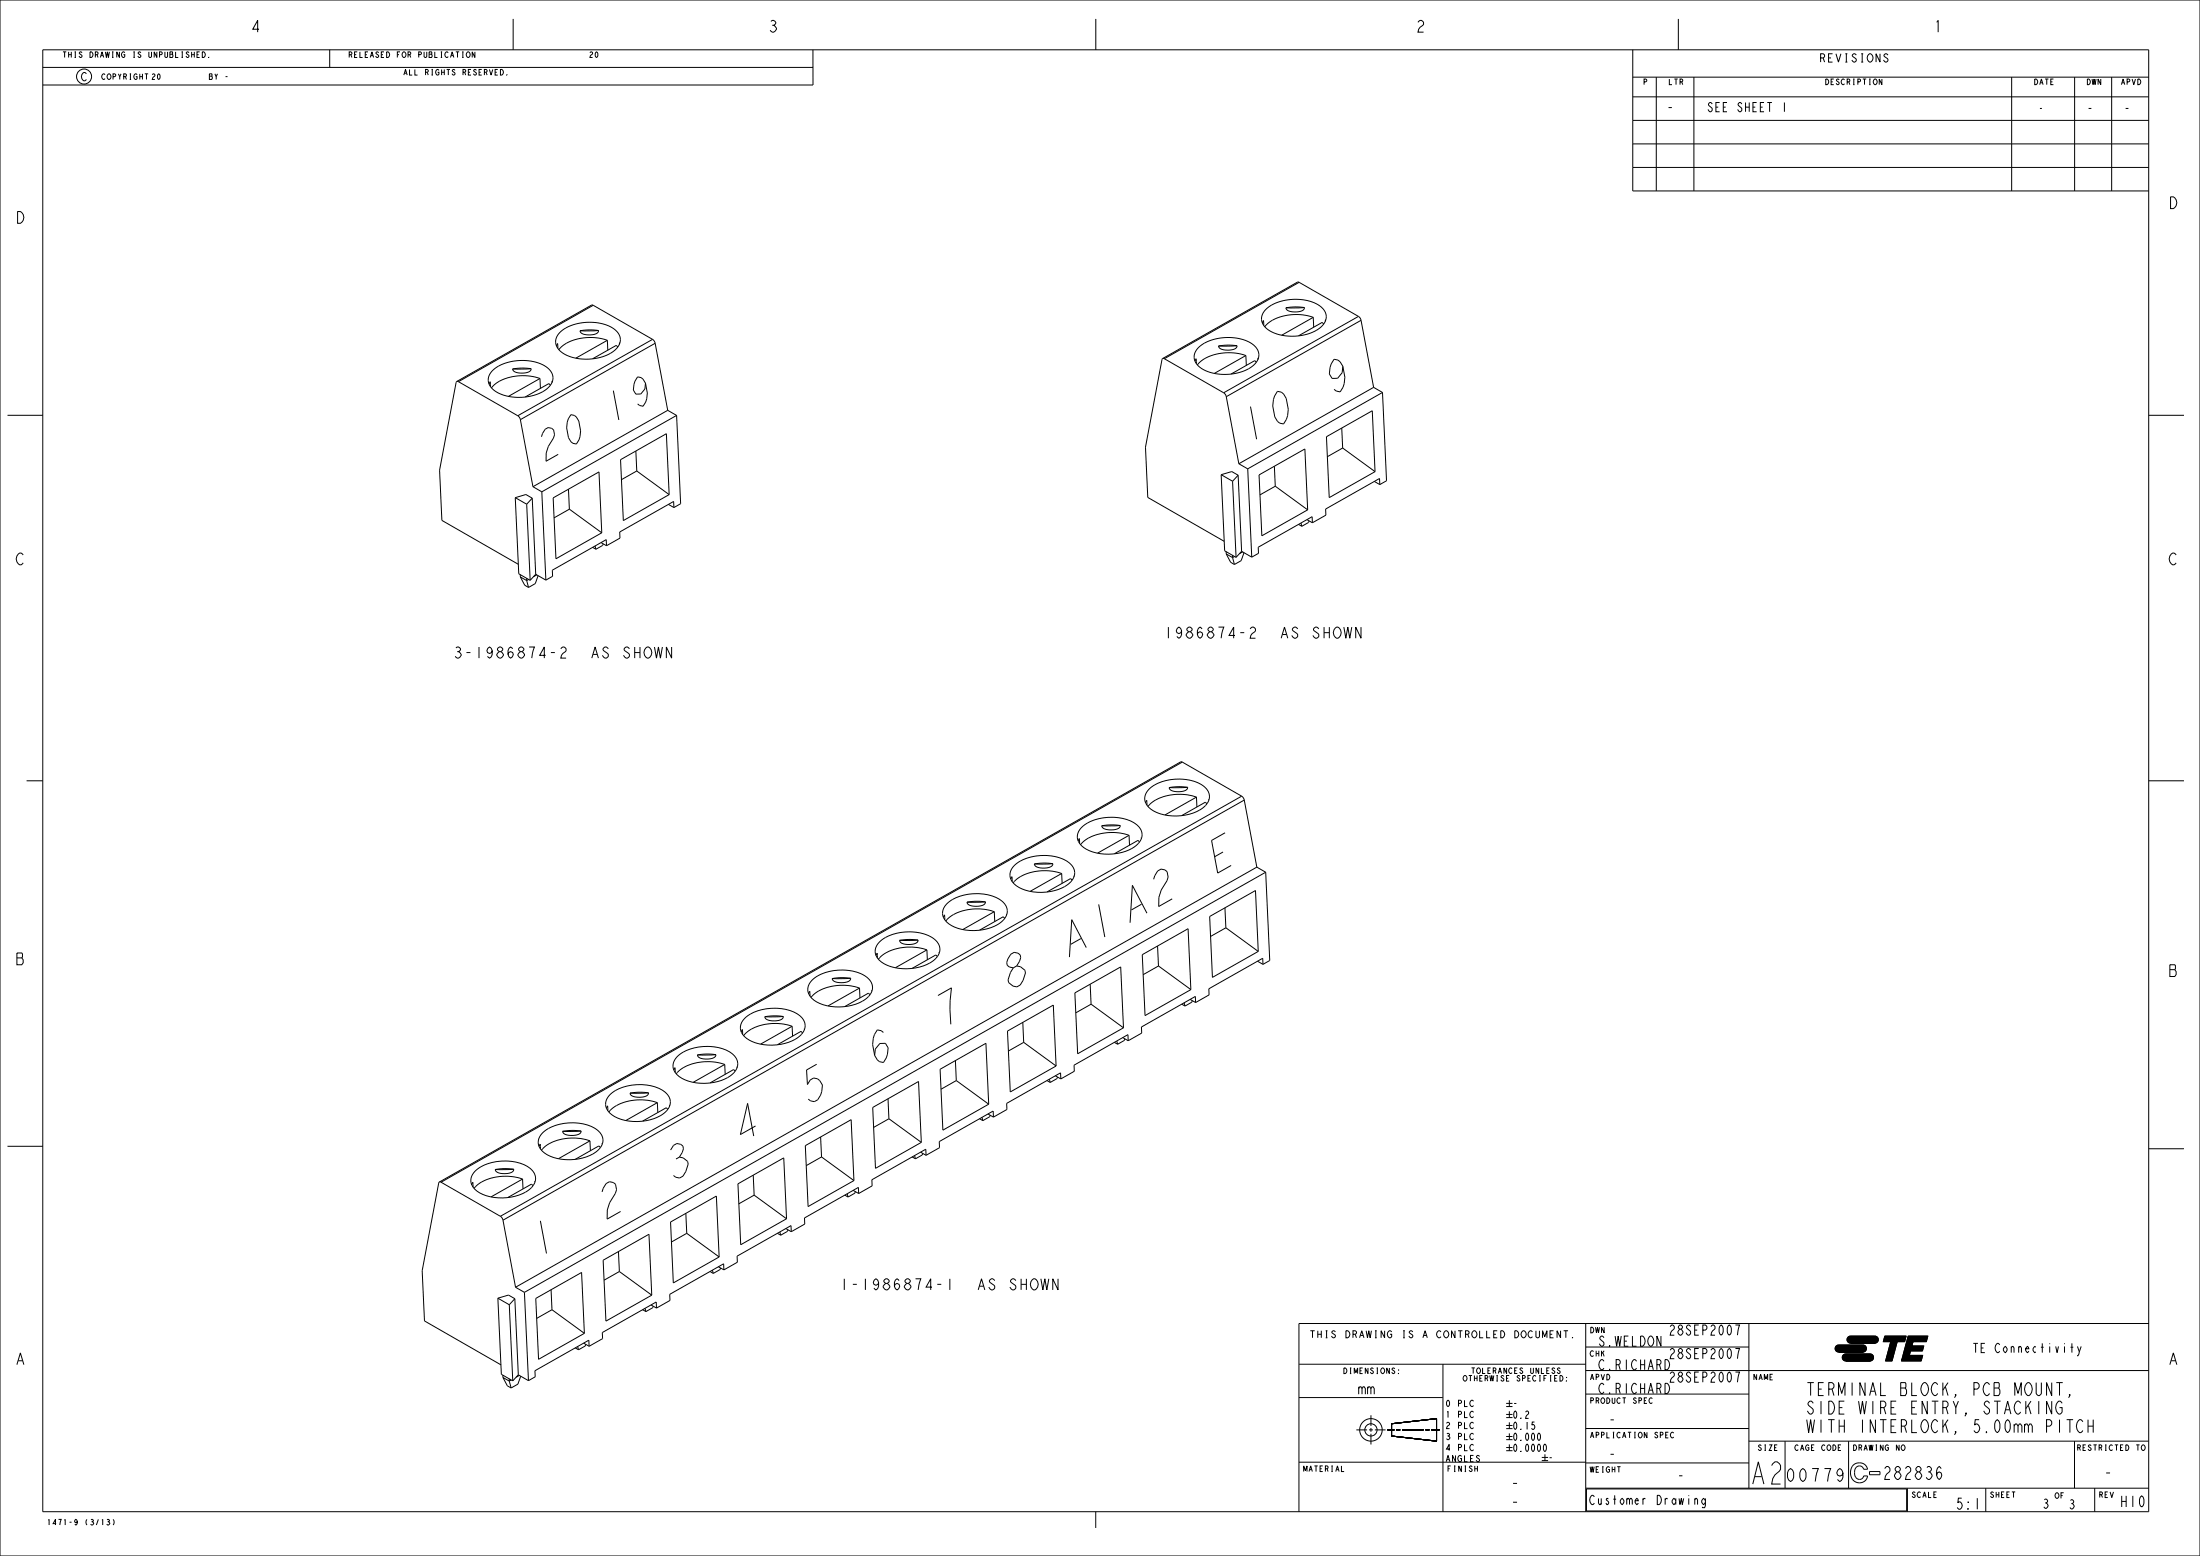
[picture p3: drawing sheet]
<svg xmlns="http://www.w3.org/2000/svg" width="594mm" height="420mm" viewBox="0 0 594 420" stroke-linecap="round" stroke-linejoin="round" font-family="sans-serif">
<g fill="none" stroke="#000" stroke-width=".27">
<path d="M0 0h594v420h-594zM11.6 18.2h207.9M11.6 13.4h568.6v394.6h-568.6zM39.1 19.9h.9M39.5 19.9v1.5M51 14.3l-.3-.3-.4 .3 .7 .7-.1 .4-.3 .1-.4-.4M51.7 14v1.5M51.7 14.8h.8M52.5 14v1.5M53.2 14.8h.4M53.9 14h-.7v1.5h.7M54.6 14a.76 .76 0 0 1 .8 .8 .76 .76 0 0 1-.8 .7z"/>
<path d="M56.3 15.4l.1 .1zM89 13.4v4.8M123.1 14h.9M123.5 14v1.5M124.8 14h.4M124.8 15.5h.4M125 14v1.5M126.1 14.1l.2-.1a.77 .77 0 0 1 .7 .8 .77 .77 0 0 1-.7 .7l-.4-.7zM128.2 14v1.5l-.7-1.5v1.5M132.1 18.7l.5 1.6 .4-1.6M133.7 19.5h.4M134.4 18.7h-.7v1.6h.7"/>
<path d="M135.1 18.7a.76 .76 0 0 1 .8 .8 .76 .76 0 0 1-.8 .8zM138.6 5.1v8.3M219.5 13.4v9.5h-207.9M295.9 5.1v8.3M440.8 13.4v38.1h139.4M453.2 5.1v8.3M507.6 14.5v2.3l-1.1-2.3v2.3M509.7 14.9l-.4-.4a.56 .56 0 0 0-.6 .6l.4 .3a.66 .66 0 0 1 .6 .7 .66 .66 0 0 1-.6 .7l-.6-.6M60.9 20.7h.5M136.8 20.1l.1 .2zM440.8 26.1h139.4M440.8 32.5h139.4"/>
<path d="M440.8 20.8h139.4M440.8 38.8h139.4M447.2 20.8v30.7M457.4 20.8v30.7M481.8 27.7v2.5M506 21.5l.2-.2a.77 .77 0 0 1 .6 .8 .77 .77 0 0 1-.6 .8l-.4-.8zM508.1 21.3v1.6l-.7-1.6v1.6M543.1 20.8l.1 30.7M554.4 21.3h-.7v1.6h.7M560.1 20.8l.1 30.7M570.1 20.8l.1 30.7M577.2 21.3a.76 .76 0 0 1 .8 .8 .76 .76 0 0 1-.8 .8z"/>
<path d="M440.8 45.2h139.4M350.8 76.2h-.5l-36.4 20.6M350.8 76.2l-36.4 20.6M350.8 76.2l16 9.2M143.4 99.5l-5 .1M143.4 99.5a1.32 1.32 0 0 1-1.5 1.1 3.6 3.6 0 0 1-3.4-.7l-.1-.3M143.4 99.5l-2.5-.1-2.5 .2M150.3 93.4l.3-.7v1.3M151.3 89.6a13 13 0 0 1 14.8-.6 3.4 3.4 0 0 1-.4 5.8 13.1 13.1 0 0 1-14.3 .1 3.3 3.3 0 0 1-.1-5.3zM160.2 82.4h-.5l-36.4 20.6M160.2 82.4l-36.4 20.6M160.2 82.4l16 9.2"/>
<path d="M161.6 89.2l-5 .1M161.6 89.2l-2.5-.2-2.5 .3M161.6 89.2a1.32 1.32 0 0 1-1.5 1.1 3.6 3.6 0 0 1-3.4-.7l-.1-.3M164 91.9a12.9 12.9 0 0 0-12.8 2.1l-.3 .4M164 91.9l-8.5 4.8M164 91.9l.1 2.6M166.8 93.7l-.4-.5-6.4 3.6M167.3 92.6l-.1 .3M176.2 91.6l.7 1.1M176.2 91.6l-36.4 20.6M176.9 92.7l-36.4 20.6M176.9 92.7l3.4 18.1"/>
<path d="M313.9 96.8l-4.6 23.9 .6 13.6 20.6 11.8M313.9 96.8h.5M314.4 96.8l16 9.2M322.7 97.5l.2-.7 .1 1.3M334 93.3l-5 .1M334 93.3a1.32 1.32 0 0 1-1.5 1.1 3.6 3.6 0 0 1-3.4-.7l-.1-.3M334 93.3l-2.5-.1-2.5 .2M336.4 96a12.9 12.9 0 0 0-12.8 2.1l-.3 .4M336.4 96l-8.5 4.8M336.4 96l.1 2.6M339.2 97.8l-.4-.5-6.4 3.7M339.7 96.7l-.1 .3"/>
<path d="M340.9 87.2l.2-.7 .1 1.3M341.9 83.4a13 13 0 0 1 14.8-.6 3.4 3.4 0 0 1-.4 5.8 13.1 13.1 0 0 1-14.3 .1 3.3 3.3 0 0 1-.1-5.3zM352.2 83l-5 .1M352.2 83l-2.5-.2-2.5 .3M352.2 83a1.32 1.32 0 0 1-1.5 1.1 3.6 3.6 0 0 1-3.4-.7l-.1-.3M354.6 85.7a12.9 12.9 0 0 0-12.8 2.1l-.3 .4M354.6 85.7l-8.5 4.8M354.6 85.7l.1 2.6M357.4 87.5l-.4-.5-6.4 3.6M357.9 86.4l-.1 .3M366.8 85.4l.7 1.1M366.8 85.4l-36.4 20.6"/>
<path d="M367.5 86.5l-36.4 20.6M367.5 86.5l3.4 18.1M2 112.1h9.6M123.3 103l-4.6 23.9 .6 13.6 20.6 11.8M123.3 103h.5M123.8 103l16 9.2M132.1 103.7l.3-.7v1.3M139.8 112.2l.7 1.1M140.5 113.3l3.4 18.1M145.8 102.2a12.9 12.9 0 0 0-12.8 2.1l-.3 .4M145.8 102.2l-8.5 4.8M145.8 102.2l.1 2.6"/>
<path d="M148.6 104l-.4-.5-6.4 3.6M149.1 102.9l-.1 .3M180.3 110.8l-36.4 20.6M180.3 110.8l2.4 1.3M182.7 112.1l-36.4 20.7M182.7 112.1l1.1 23.9-1.8 1M330.4 106l.7 1.1M331.1 107.1l3.4 18.1M358.1 117.9l12.4-7 .8 16.4-12.4 7zM362.3 115.5l.2 5.4M370.9 104.6l-36.4 20.6M370.9 104.6l2.4 1.3"/>
<path d="M373.3 105.9l-36.4 20.7M373.3 105.9l1.1 23.9-1.9 1M580.2 112.1h9.5M139.1 134.3l1 20.6 3 1.7M139.1 134.3l3.1 1.8M139.1 134.3l2.9-.8 1.7 1M142.2 136.1l.9 20.5M143.7 134.5l.9 20.5M143.7 134.5l-1.5 1.6M143.9 131.4l2.4 1.4M146.3 132.8l1.1 23.8M149.4 134.4l12.3-7 .8 16.4-12.4 7z"/>
<path d="M153.5 132l.2 5.4M153.7 137.4l8.8 6.4M153.7 137.4l-4.1 2.4M167.5 124.1l12.4-7 .8 16.4-12.4 7zM171.7 121.7l.2 5.4M171.9 127.1l8.8 6.4M171.9 127.1l-4.1 2.4M180.5 136.1l1.5 .9M182 137l-.1-1.6-14.6 8.2 .1 1.6-3.6 2.1M329.7 128.1l1 20.6 3 1.7M329.7 128.1l3.1 1.8M329.7 128.1l2.9-.8 1.7 1"/>
<path d="M332.8 129.9l.9 20.5M334.3 128.3l.9 20.5M334.3 128.3l-1.5 1.6M334.5 125.2l2.4 1.4M336.9 126.6l1.1 23.8M339.9 128.2l12.4-7 .8 16.4-12.4 7zM344.1 125.9l.2 5.3M344.3 131.2l8.8 6.4M344.3 131.2l-4.1 2.4M362.5 120.9l8.8 6.4M362.5 120.9l-4.1 2.4M371.1 130l1.4 .8"/>
<path d="M372.5 130.8v-1.6l-14.6 8.2 .1 1.6-3.7 2.1M140.5 155.1v.6M140.5 155.7l1.2 2.3 1 .6M140.5 155.7l1.7 1M142.2 156.1v.6M142.2 156.7l.5 1.9M142.7 156.4l-.5 .3M144.6 155l2.8 1.6M144.6 155l-1.5 1.6M144.9 155.2l-.9 .5M145.3 155.4l-.8 2.1-1.8 1.1M160 147.7l.9 .6"/>
<path d="M160.7 147.4l.2 .9M162.3 146.5l1.5 .8M162.9 146.8l-.2 .4-1.8 1.1M163.8 147.3l-.1-1.6-14.6 8.2 .1 1.7-1.8 1M331.1 148.9v.6M331.1 149.5l1.2 2.3 1 .6M331.1 149.5l1.7 1M332.8 149.9v.6M332.8 150.5l.5 1.9M333.3 150.2l-.5 .3M335.2 148.8l2.8 1.6M335.2 148.8l-1.5 1.6"/>
<path d="M335.5 149l-.9 .5M335.9 149.2l-.8 2.1-1.8 1.1M350.6 141.5l.9 .6M351.3 141.2l.2 .9M352.9 140.3l1.4 .8M353.5 140.6l-.2 .4-1.8 1.1M354.3 141.1v-1.6l-14.6 8.2 .1 1.7-1.8 1M7.2 210.8h4.4M309.3 216.7l.3-.7 .1 1.3M310.3 213a12.8 12.8 0 0 1 14.9-.6 3.2 3.2 0 0 1 1.3 3l-.4 1.2-.9 1.1a13 13 0 0 1-14.5 .7l-1-1-.5-1a3.3 3.3 0 0 1 1.1-3.4zM319.2 205.7h-.4l-200.2 113.4M319.2 205.7l-200.1 113.4"/>
<path d="M319.2 205.7l16 9.2M320.7 212.5l-5 .1M320.7 212.5l-2.5-.2-2.5 .3M320.7 212.5a1.66 1.66 0 0 1-2 1.2 2.86 2.86 0 0 1-3-.9v-.2M323 215.2a12.5 12.5 0 0 0-12.7 2.1l-.3 .4M323 215.2l-8.4 4.8M323 215.2l.2 2.6M325.9 217l-.5-.5-6.3 3.6M326.4 215.8l-.1 .2M335.2 214.9l.8 1.1M335.2 214.9l-200.1 113.4M336 216l-200.2 113.4"/>
<path d="M336 216l3.3 18.1M580.2 210.8h9.5M272.9 237.3l.3-.7 .1 1.3M273.9 233.6a12.8 12.8 0 0 1 15-.6 3.2 3.2 0 0 1 1.2 3.1l-.4 1.1-.9 1.1a13 13 0 0 1-14.5 .7l-1-1-.5-1a3.3 3.3 0 0 1 1.1-3.4zM284.3 233.1l-5 .1M284.3 233.1l-2.5-.1-2.5 .2M284.3 233.1a1.66 1.66 0 0 1-2 1.2 2.86 2.86 0 0 1-3-.9v-.2M286.7 235.8a12.5 12.5 0 0 0-12.8 2.1l-.3 .4M286.7 235.8l-8.5 4.8M286.7 235.8l.1 2.6M289.5 237.6l-.4-.4-6.4 3.5M290 236.5l-.1 .1"/>
<path d="M291.1 227l.3-.7 .1 1.3M292.1 223.3a12.8 12.8 0 0 1 14.9-.6 3.2 3.2 0 0 1 1.3 3l-.4 1.2-.9 1.1a13 13 0 0 1-14.5 .7l-1-1-.5-1a3.3 3.3 0 0 1 1.1-3.4zM302.5 222.8l-5 .1M302.5 222.8l-2.5-.1-2.5 .2M302.5 222.8a1.66 1.66 0 0 1-2 1.2 2.86 2.86 0 0 1-3-.9v-.2M304.8 225.5a12.5 12.5 0 0 0-12.7 2.1l-.3 .4M304.8 225.5l-8.4 4.8M304.8 225.5l.2 2.6M307.7 227.3l-.5-.5-6.3 3.6M308.2 226.2l-.1 .1M339.3 234.1l-200.1 113.4M339.3 234.1l2.4 1.3"/>
<path d="M341.7 235.4l-200.1 113.4M341.7 235.4l1.1 23.9-1.8 1M236.5 257.9l.3-.6 .1 1.2M237.5 254.2a12.8 12.8 0 0 1 15-.5 3.2 3.2 0 0 1 1.2 3l-.4 1.1-.8 1.1a13 13 0 0 1-14.6 .7l-.9-.9-.6-1.1a3.3 3.3 0 0 1 1.1-3.4zM247.9 253.8h-5M247.9 253.8l-2.5-.2-2.5 .2M247.9 253.8a1.66 1.66 0 0 1-2 1.1 2.86 2.86 0 0 1-3-.8v-.3M250.3 256.4a12.5 12.5 0 0 0-12.8 2.1l-.3 .4M250.3 256.4l-8.5 4.8M250.3 256.4l.1 2.7M253.1 258.2l-.4-.4-6.4 3.6M253.6 257.1l-.1 .1"/>
<path d="M254.7 247.6l.3-.7 .1 1.3M255.7 243.9a12.8 12.8 0 0 1 15-.6 3.2 3.2 0 0 1 1.2 3.1l-.4 1.1-.8 1.1a13 13 0 0 1-14.6 .7l-1-1-.5-1a3.3 3.3 0 0 1 1.1-3.4zM266.1 243.4l-5 .1M266.1 243.4l-2.5-.1-2.5 .2M266.1 243.4a1.66 1.66 0 0 1-2 1.2 2.86 2.86 0 0 1-3-.9v-.2M268.5 246.1a12.5 12.5 0 0 0-12.8 2.1l-.3 .4M268.5 246.1l-8.5 4.8M268.5 246.1l.1 2.7M271.3 247.9l-.4-.4-6.4 3.5M271.8 246.8l-.1 .1M308.4 257.7l12.4-7 .7 16.4-12.3 7zM312.5 255.4l.3 5.3"/>
<path d="M326.6 247.4l12.4-7 .7 16.4-12.3 7zM330.7 245l.3 5.4M331 250.4l-4.1 2.4M331 250.4l8.7 6.4M339.5 259.5l1.5 .8M200.2 278.5l.2-.6 .1 1.2M201.1 274.9a12.8 12.8 0 0 1 15-.6 3.2 3.2 0 0 1 1.3 3l-.5 1.1-.8 1.1a13 13 0 0 1-14.6 .7l-.9-.9-.6-1.1a3.3 3.3 0 0 1 1.1-3.3zM211.5 274.4h-5M211.5 274.4l-2.5-.2-2.5 .2M211.5 274.4a1.66 1.66 0 0 1-2 1.1 2.86 2.86 0 0 1-3-.8v-.3M213.9 277a12.5 12.5 0 0 0-12.8 2.1l-.3 .4M213.9 277l-8.5 4.8"/>
<path d="M213.9 277l.1 2.7M216.7 278.8l-.4-.4-6.4 3.6M217.2 277.7l-.1 .1M218.3 268.2l.3-.6 .1 1.2M219.3 264.5a12.8 12.8 0 0 1 15-.5 3.2 3.2 0 0 1 1.3 3l-.5 1.1-.8 1.1a13 13 0 0 1-14.6 .7l-.9-.9-.6-1.1a3.3 3.3 0 0 1 1.1-3.4zM229.7 264.1h-5M229.7 264.1l-2.5-.2-2.5 .2M229.7 264.1a1.66 1.66 0 0 1-2 1.1 2.86 2.86 0 0 1-3-.8v-.3M232.1 266.7a12.5 12.5 0 0 0-12.8 2.1l-.3 .4M232.1 266.7l-8.5 4.8M232.1 266.7l.1 2.7M234.9 268.5l-.4-.4-6.4 3.6"/>
<path d="M235.4 267.4l-.1 .1M272 278.3l12.4-7 .7 16.4-12.3 7zM276.2 276l.2 5.4M290.2 268l12.4-7 .7 16.4-12.3 7zM294.3 265.7l.3 5.4M294.6 271.1l-4.1 2.3M294.6 271.1l8.7 6.3M312.8 260.7l-4.1 2.4M312.8 260.7l8.7 6.4M319.1 271l.9 .6M319.7 270.7l.3 .9M321.3 269.8l1.5 .8"/>
<path d="M321.9 270.1l-.1 .4-1.8 1.1M322.8 270.6l-.1-1.6-14.5 8.2 .1 1.7-3.7 2M341 260.3l-.1-1.6-14.5 8.2 .1 1.6-3.7 2.1M163.8 299.1l.2-.6 .1 1.3M164.7 295.5a12.8 12.8 0 0 1 15-.6 3.2 3.2 0 0 1 1.3 3l-.5 1.2-.8 1a13 13 0 0 1-14.6 .8l-.9-1-.6-1.1a3.3 3.3 0 0 1 1.1-3.3zM175.1 295l-5 .1M175.1 295l-2.5-.2-2.5 .3M175.1 295a1.66 1.66 0 0 1-2 1.2 2.86 2.86 0 0 1-2.9-.9l-.1-.2M177.5 297.6a12.5 12.5 0 0 0-12.8 2.1l-.3 .4M177.5 297.6l.1 2.7M177.5 297.6l-8.5 4.8M180.3 299.4l-.4-.4-6.3 3.6"/>
<path d="M180.8 298.3v.2M182 288.8l.2-.6 .1 1.2M182.9 285.2a12.8 12.8 0 0 1 15-.6 3.2 3.2 0 0 1 1.3 3l-.5 1.2-.8 1a13 13 0 0 1-14.6 .8l-.9-1-.6-1.1a3.3 3.3 0 0 1 1.1-3.3zM193.3 284.7h-5M193.3 284.7l-2.5-.2-2.5 .2M193.3 284.7a1.66 1.66 0 0 1-2 1.2 2.86 2.86 0 0 1-3-.9v-.3M195.7 287.3a12.5 12.5 0 0 0-12.8 2.1l-.3 .4M195.7 287.3l.1 2.7M195.7 287.3l-8.5 4.8M198.5 289.1l-.4-.4-6.3 3.6M199 288v.1M235.6 298.9l12.4-7 .8 16.5-12.4 7z"/>
<path d="M239.8 296.6l.2 5.4M253.8 288.6l12.4-7 .8 16.4-12.4 7.1zM258 286.3l.2 5.4M258.2 291.7l-4.1 2.3M258.2 291.7l8.8 6.3M276.4 281.4l-4.1 2.3M276.4 281.4l8.7 6.3M282.7 291.7l.9 .5M283.3 291.3l.3 .9M284.9 290.4l1.5 .8M285.5 290.7l-.1 .4-1.8 1.1M286.4 291.2l-.1-1.6-14.5 8.2 .1 1.7-3.7 2"/>
<path d="M300.9 281.4l.9 .5M301.5 281l.3 .9M303.1 280.1l1.5 .8M303.7 280.4l-.1 .4-1.8 1.1M304.6 280.9l-.1-1.6-14.5 8.2 .1 1.7-3.7 2M2 309.4h9.6M118.6 319.1l-4.6 23.9 .6 13.6 20.6 11.8M118.6 319.1h.5M119.1 319.1l16 9.2M127.4 319.8l.3-.7v1.3M138.7 315.6l-5 .1M138.7 315.6a1.66 1.66 0 0 1-2 1.2 2.86 2.86 0 0 1-2.9-.9l-.1-.2"/>
<path d="M138.7 315.6l-2.5-.2-2.5 .3M141.1 318.3a12.5 12.5 0 0 0-12.8 2.1l-.3 .4M141.1 318.3l.1 2.6M141.1 318.3l-8.5 4.8M144.4 318.9v.2M145.6 309.4l.3-.6v1.3M146.5 305.8a12.8 12.8 0 0 1 15-.6 3.2 3.2 0 0 1 1.3 3l-.4 1.2-.9 1.1a13 13 0 0 1-14.6 .7l-.9-1-.6-1a3.3 3.3 0 0 1 1.1-3.4zM156.9 305.3l-5 .1M156.9 305.3l-2.5-.2-2.5 .3M156.9 305.3a1.66 1.66 0 0 1-2 1.2 2.86 2.86 0 0 1-2.9-.9l-.1-.2M159.3 307.9a12.5 12.5 0 0 0-12.8 2.2l-.3 .4M159.3 307.9l.1 2.7"/>
<path d="M159.3 307.9l-8.5 4.8M162.1 309.7l-.4-.4-6.3 3.6M162.6 308.6v.2M199.2 319.5l12.4-7 .8 16.5-12.4 7zM203.4 317.2l.2 5.4M217.4 309.2l12.4-7 .8 16.5-12.4 7zM221.6 306.9l.2 5.4M221.8 312.3l8.8 6.4M221.8 312.3l-4.1 2.3M240 302l8.8 6.4M240 302l-4.1 2.3M246.3 312.3l.9 .5"/>
<path d="M246.9 311.9l.3 .9M248.6 311l1.4 .8M249.1 311.3l-.1 .5-1.8 1M250 311.8v-1.6l-14.6 8.2 .1 1.7-3.7 2.1M264.5 302l.9 .5M265.1 301.6l.3 .9M266.8 300.7l1.4 .8M267.3 301l-.1 .5-1.8 1M268.2 301.5v-1.6l-14.6 8.2 .1 1.7-3.7 2M580.2 310.1h9.5M135.1 328.3l.7 1.1M135.8 329.4l3.4 18.1"/>
<path d="M143.9 320l-.4-.4-6.3 3.6M167 337.8l.2 5.4M181 329.9l12.4-7.1 .8 16.5-12.4 7zM185.2 327.5l.2 5.4M185.4 332.9l8.8 6.4M185.4 332.9l-4.1 2.3M203.6 322.6l8.8 6.4M203.6 322.6l-4.1 2.3M209.9 332.9l.9 .5M210.6 332.5l.2 .9M212.2 331.6l1.4 .9M212.8 332l-.2 .4-1.8 1"/>
<path d="M213.6 332.5v-1.7l-14.6 8.3 .1 1.6-3.6 2.1M228.1 322.6l.9 .5M228.7 322.2l.3 .9M230.4 321.3l1.4 .9M231 321.6l-.2 .5-1.8 1M231.8 322.2v-1.7l-14.6 8.3 .1 1.6-3.7 2.1M134.4 350.4l1 20.6 3 1.7M134.4 350.4l3.1 1.8M134.4 350.4l2.9-.8 1.7 1M137.5 352.2l.9 20.5M139 350.6l.9 20.5M139 350.6l-1.5 1.6"/>
<path d="M139.2 347.5l2.4 1.3M141.6 348.8l1.1 23.9M144.7 350.5l12.3-7 .8 16.4-12.4 7zM148.8 348.1l.2 5.4M149 353.5l8.8 6.4M149 353.5l-4.1 2.4M162.9 340.2l12.3-7 .8 16.4-12.4 7zM167.2 343.2l8.8 6.4M167.2 343.2l-4.1 2.4M173.5 353.5l.9 .5M174.2 353.1l.2 .9M175.8 352.2l1.5 .9"/>
<path d="M176.4 352.6l-.2 .4-1.8 1M177.3 353.1l-.1-1.7-14.6 8.3 .1 1.6-3.6 2.1M191.7 343.2l.9 .5M192.4 342.8l.2 .9M194 341.9l1.5 .9M194.6 342.3l-.2 .4-1.8 1M195.5 342.8l-.1-1.7-14.6 8.3 .1 1.6-3.6 2.1M353.8 359.2h1.2M354.4 359.2v1.9M355.8 359.2v1.9M356.8 359.2v1.9M357.9 359.2h.5"/>
<path d="M358.2 359.2v1.9M419.5 359.2h-1v1.9h1M421.4 359.2v1.9l-1-1.9v1.9M422.2 359.2h1.2M422.8 359.2v1.9M428.1 357.2v50.8M468.6 357.6h1.1l-.6 2.8M472.2 357.2v44.5M580.2 357.2h-229.5v50.8M135.8 371.2v.6M135.8 371.8l1.2 2.3 1 .5M135.8 371.8l1.7 1"/>
<path d="M137.5 372.2v.6M137.5 372.8l.5 1.8M138 372.5l-.5 .3M139.9 371.1l2.8 1.6M139.9 371.1l-1.5 1.6M140.2 371.3l-.9 .4M140.6 371.5l-.8 2.1-1.8 1M155.3 363.8l.9 .5M156 363.5l.2 .8M157.6 362.5l1.5 .9M158.2 362.9l-.2 .4-1.8 1M159.1 363.4l-.1-1.7-14.6 8.3 .1 1.6-1.8 1.1"/>
<path d="M350.7 377.2h38.8M350.8 368.2h77.3M355.8 360.2h1M357.9 361.1h.5M376.6 369.5l-.3-.3-.4 .3 .7 .8-.1 .3-.4 .2-.3-.4M377.6 369.7l.1 .2zM377.6 370.6l.1 .2zM389.6 368.2v39.8M397.8 378.2l-.3-.2a.87 .87 0 0 0-.7 .8 .87 .87 0 0 0 .7 .9l.3-.3M406.7 378.8h1.7M406.7 379.7h1.7M407.5 378v1.7"/>
<path d="M417.6 370h.5M418.3 369.2h-.7v1.5h.7M418.5 371.3h.3M418.5 372.8h.3M419.8 372h.4M419.8 369.5l-.3-.3-.4 .3 .7 .7-.1 .4-.4 .1-.3-.3M420.5 371.3h-.7v1.5h.7M421.2 371.3a.76 .76 0 0 1 .8 .7 .76 .76 0 0 1-.8 .8zM421.2 369.5l-.2-.3-.5 .3 .7 .7-.1 .4-.3 .1-.4-.3M422.9 371.8l.1 .1zM422.9 372.7l.1 .1zM424.6 360.9l.1 .2z"/>
<path d="M428.1 369.9h152.1M428.1 363.6h44.1M428.1 376.3h44.1M433.8 371a.76 .76 0 0 1 .9 .7 .76 .76 0 0 1-.9 .8zM444 378.1h.4M444.7 377.3h-.7v1.5h.7M446.1 377.6l-.3-.3a.77 .77 0 0 0-.6 .8 .77 .77 0 0 0 .6 .7l.3-.2M448.5 360.6v2.8l-1.1-2.8v2.8M449.6 373.4a1.38 1.38 0 0 1 1.2 .8 1.38 1.38 0 0 1-.3 1.5l-.4 .4h-.5zM449.6 367a1.38 1.38 0 0 1 1.2 .8 1.38 1.38 0 0 1-.3 1.5l-.4 .4h-.5zM468.6 364h1.1l-.6 2.7M468.6 370.3h1.1l-.6 2.8"/>
<path d="M478.6 371h-.7v1.5h.7M495.8 363.3l.6-.3h6.6a.95 .95 0 0 1 .9 .9 .95 .95 0 0 1-.8 1l-6.7 .1a.95 .95 0 0 1-.8-.6 .95 .95 0 0 1 .2-1.1zM496.4 365l6.7-.1zM497.7 365.7l.7-.2h6.5a.95 .95 0 0 1 1 .8 .95 .95 0 0 1-.9 1l-6.6 .1a.95 .95 0 0 1-.9-.6 .95 .95 0 0 1 .2-1.1zM498.4 367.4l6.6-.1zM499 360.9l.6-.3h6.6a.95 .95 0 0 1 .9 .9 .95 .95 0 0 1-.8 1h-6.7a.95 .95 0 0 1-.8-.5 .95 .95 0 0 1 .2-1.1zM499.6 362.5h6.7zM503.1 364.9l-6.7 .1a.95 .95 0 0 1-.9-1 .95 .95 0 0 1 .9-1h6.6a.95 .95 0 0 1 .9 1 .95 .95 0 0 1-.9 1M505 367.4h-6.6a.95 .95 0 0 1-1-1 .95 .95 0 0 1 1-.9h6.5a.95 .95 0 0 1 1 .9 .95 .95 0 0 1-1 1M506.3 362.5h-6.7a.95 .95 0 0 1-.9-.9 .95 .95 0 0 1 .9-1h6.6a.95 .95 0 0 1 .9 1 .95 .95 0 0 1-.9 .9M508.9 360.6h5.8l-.4 1.5h-2.1l-1.4 5.3h-1.7l1.4-5.3h-2zM515.2 360.6h5.3l-.4 1.5h-3.6l-3.1 5.3z"/>
<path d="M515.2 360.6h5.3l-.4 1.5h-3.6l-.3 1.2h3.2l-.3 1.3h-3.3l-.3 1.3h3.6l-.4 1.5h-5.3zM515.8 364.6l-.3 1.3h3.6l-.4 1.5h-5.3zM516.5 362.1l-.3 1.2h3.2l-.3 1.3h-3.3l-2.4 2.8zM547 378.2v3.5M547.1 373.5l.4-.3a1.83 1.83 0 0 1 .9 2.9l-.6 .6a1.83 1.83 0 0 1-.8-2.9zM547.7 379.4l.7 2.3M548.4 378.2l-1.4 2M549.8 373.2v2.9l.5 .6h.3l.6-.6v-2.9M550.5 378.2v3.5M554 373.2v3.5l-1.4-3.5v3.5M554 378.2v3.5l-1.4-3.5v3.5M555.2 373.2h1.7"/>
<path d="M556.1 373.2v3.5M556.8 378.8l-.6-.6a1.83 1.83 0 0 0-.8 2.9l.5 .6h.3l.6-.6v-1.2h-.7M558.9 376.7l-.2-.3h.2v.3l-.4 .6M559 363.6h.8M559.4 362.6v2.5M560.9 363.4l.5 1.5-.4 1h-.2M561.9 363.4l-.5 1.5M350.7 394.7h77.5M362.2 395.7v1.5h.7M366.2 386h2.9M369.6 386h1.1M370.2 382v2.9"/>
<path d="M370.2 385.4v1.1M370.2 387v2.9M371.2 386h2.9M374.6 386h1.9M375.7 384.3l12.2-1.4v6.1l-12.2-1.4zM377 386h1.1M378.6 386h5.8M384.9 386h1M386.5 386h2.2M397.8 381.2l-.3-.3a.87 .87 0 0 0-.7 .9 .87 .87 0 0 0 .7 .8l.3-.2M397.8 384.2l-.3-.3a.87 .87 0 0 0-.7 .9 .87 .87 0 0 0 .7 .8l.3-.3M397.8 387.2l-.3-.3a.87 .87 0 0 0-.7 .8 .87 .87 0 0 0 .7 .9l.3-.3"/>
<path d="M397.8 390.2l-.3-.3a.87 .87 0 0 0-.7 .8 .87 .87 0 0 0 .7 .9l.3-.3M398.2 396.4h.7M398.9 395.7v1.5M399.5 393.1l-.3-.2-.5 .2 .8 .9-.1 .4-.4 .2-.4-.5M406.7 390.7h1.7M406.7 387.7h1.7M406.7 384.8h1.7M406.7 381.8h1.7M406.7 391.6h1.7M406.7 388.6h1.7M406.7 385.6h1.7M406.7 382.6h1.7"/>
<path d="M407.5 380.9v1.7M407.5 383.9v1.7M407.5 386.9v1.7M407.5 389.9v1.7M414.3 383.8h-.6l-.1 .9 .2-.2a.67 .67 0 0 1 .6 .7 .67 .67 0 0 1-.6 .6l-.3-.3M415.3 387l.2-.2a1.35 1.35 0 0 1 0 2 1.41 1.41 0 0 1-.2-1.8zM416.3 393.4h1.7M416.3 394.2h1.7M416.9 390l.2-.2a1.35 1.35 0 0 1 0 2 1.41 1.41 0 0 1-.2-1.8zM417.1 392.5v1.7M428.1 394.9h44.1M428.1 385.6h44.1"/>
<path d="M436.6 395.9h.9M437.1 395.9v1.5M448.3 387.4l.6-.2v-.5l-.6-.1v1.5M449.7 387.4h.5M450.5 386.6h-.8v1.5h.8M451.9 386.8l-.3-.2a.77 .77 0 0 0-.6 .8 .77 .77 0 0 0 .6 .7l.3-.2M472.2 389h108M479.9 390h-.8v1.5h.8M482 389v12.7M494.9 390a.76 .76 0 0 1 .8 .8 .76 .76 0 0 1-.8 .7zM496.3 390.8h.5M497.1 390h-.8v1.5h.8"/>
<path d="M497.6 397.6l-.2 .5-.6 .3-.7-.3a1.27 1.27 0 0 1 .7-1.7l.4 .3a2.21 2.21 0 0 1-.4 3.2l-.7-.6M499.1 389v12.7M500.4 395.5l.8-.5 1.2-.1 .8 .2 .7 .7 .3 .8h-1l-.5-.7-.8-.2-.8 .4-.3 .8 .1 1.5 .7 .8h1l.6-.8h1l-.2 .8-.7 .7-.8 .3h-.9l-.8-.3-.7-.7-.4-.9-.1-1 .3-1.1zM507.6 397.2h-2.8v.9h2.8M512.8 390v1.5l-.8-1.5v1.5M513.6 390.1l.1-.1a.77 .77 0 0 1 .7 .8 .77 .77 0 0 1-.6 .7l-.5-.7zM524.1 396.4l-.5-.6a2.37 2.37 0 0 0 0 3.5 1.37 1.37 0 0 0 .5-1.7l-.5-.3-.5 .3-.2 .6M552.6 384.9h.8l.6-.5v-.6l-.6-.6h-.8v3.5M556.1 383.2v3.5M558 383.2h1.7M558.9 383.2v3.5M560.1 389v12.7"/>
<path d="M562.4 383.8l-.6-.6a1.83 1.83 0 0 0-.8 2.9l.5 .6h.3l.6-.6M563.8 383.2v3.5M563.8 384.9h1.4M565.2 383.2v3.5M576.8 390h.9M577.2 390v1.5M578.4 390.1l.2-.1a.77 .77 0 0 1 .6 .8 .77 .77 0 0 1-.6 .7l-.5-.7zM28.9 410.2h.6v.3l-.2 .3a.42 .42 0 0 1 .2 .6 .42 .42 0 0 1-.7 0M29.1 410.8h.2M30.5 410.1l.3 .7-.3 .8M295.9 408v4.4M428.1 401.7h152.1"/>
<path d="M428.3 401.9h86.5v5.9h-86.5zM457.6 404.5v1.6M457.6 404.9l.2-.4h.3l.2 .4v1.2M460.5 404.5l-.2 2.2-.1 .3h-.5l-.1-.3M460.5 405.1l-.5-.6a.92 .92 0 0 0-.6 .8 .92 .92 0 0 0 .6 .8l.5-.6M515 401.7v6.3M522.1 403.5h.5M522.9 402.7h-.8v1.5h.8M536.2 401.7v6.3M543.2 402.7h.9M543.7 402.7v1.5M565.6 401.7v6.3"/>
<circle cx="22.7" cy="20.7" r="2.03"/>
<circle cx="370.2" cy="386" r="3"/>
<circle cx="370.2" cy="386" r="1.66"/>
</g>
<path d="M495.8 363.3l.6-.3h6.6a.95 .95 0 0 1 .9 .9 .95 .95 0 0 1-.8 1l-6.7 .1a.95 .95 0 0 1-.8-.6 .95 .95 0 0 1 .2-1.1zM497.7 365.7l.7-.2h6.5a.95 .95 0 0 1 1 .8 .95 .95 0 0 1-.9 1l-6.6 .1a.95 .95 0 0 1-.9-.6 .95 .95 0 0 1 .2-1.1zM499 360.9l.6-.3h6.6a.95 .95 0 0 1 .9 .9 .95 .95 0 0 1-.8 1h-6.7a.95 .95 0 0 1-.8-.5 .95 .95 0 0 1 .2-1.1zM508.9 360.6h5.8l-.4 1.5h-2.1l-1.4 5.3h-1.7l1.4-5.3h-2zM515.8 364.6l-.3 1.3h3.6l-.4 1.5h-5.3zM516.5 362.1l-.3 1.2h3.2l-.3 1.3h-3.3l-2.4 2.8zM515.2 360.6h5.3l-.4 1.5h-3.6l-3.1 5.3z" fill="#000"/>
<!-- layer: COSMETIC -->
<g fill="none" stroke="#000" stroke-width=".27">
<path d="M360.2 97l1 .2 .6 .5 .8 1.2-.2 1.7-1.2 1.5h-1.5l-.8-1.2 .5-2.7zM362.6 98.9a6.8 6.8 0 0 1-.8 6.9l-1-.2-.6-.5M146.2 117.9l1-2 .8-.5 .9 .2 .6 .4 .2 1.4-.3 .8-1.4 2.3-.5 1.8-.1 2.2 3.3-1.9M154.1 111.9l1 .2a6.1 6.1 0 0 1 .5 7.8l-.9-.2a6.1 6.1 0 0 1-.6-7.8zM165.6 105.4l1.5 8M172.2 101.7l.9 .2 .5 .5 .7 1-.2 1.6-1.1 1.3-1.3 .1-.7-1.1 .2-1.6zM174.3 103.4a6.2 6.2 0 0 1-.7 6.3l-.9-.2-.5-.5M337.6 109.8l1.7 8.8M344.9 105.6l1.1 .2a5.9 5.9 0 0 1 1.7 6.4l-.4 1-.7 1.2-1.1-.2a5.9 5.9 0 0 1-1.7-6.3l.3-1zM311.5 237.3l.3-.9 .8-1.3 .9-.5 1 .2 .6 .5 .3 1.4-.3 1-1.6 2.5-.6 2v2.5l3.6-2.1M330.2 230l-2.3 1.3M330.8 224.8l-3.7 2.1 1.7 8.8 3.6-2.1"/>
<path d="M291.8 253.3l-2.7 1.6M293.3 255.8l-3.9-7.6-.7 10.1M296.6 244.1l1.7 8.8M308.2 244.1l-2.7 1.5M309.7 246.5l-4-7.5-.6 10.1M238.5 278.7l-.6-.5-1-.2a6.8 6.8 0 0 0-.7 6.9M253.3 268.7l3.6-2.1-.4 3.5 .2 6.4M274.5 260.7l.8-1.2 .3-1-.1-.7-.6-.5-1.1-.2a3.2 3.2 0 0 0-1.8 3.5l.5 .4 1.1 .2M274.5 260.7l-.9 .5M274.5 260.7l1 .2 1.2 1 .2 .7-.7 2-.7 1.3-.9 .5-1.1-.2-1.2-1-.1-.7 .6-2 .8-1.3M220.5 287.3l-2.7 1.5 .2 3.9 .8-1.2 .9-.5 1 .2 .6 .5 .8 1.2-.2 1.7-.3 1-.8 1.2-.9 .6-1.1-.3-.6-.4M237.6 281.7l1.5-.1 .7 1.2-.5 2.7-.8 1.3-1-.2-.6-.5-.7-1.2 .1-1.7z"/>
<path d="M181.1 310.4l.7-1.2 .9-.5 1.1 .2 .6 .5 .1 .7-.3 1-.8 1.2M183.4 312.3l1.1 .2 1.2 1 .1 .7-.6 2-.8 1.3-.9 .5-1.1-.2-.6-.5M183.4 312.3l-.9 .5M204 303.9l-4.1 2.3 2-8.4 1.6 8.8M145.9 329.5l1.7 8.8M162.6 321.7l.3-1 .7-1.2 1-.5 1 .2 .6 .5 .3 1.4-.4 1-1.5 2.5-.6 2-.1 2.5 3.7-2.1"/>
</g>
<!-- layer: DTM_AXIS -->
<path d="M133.1 99.9a13 13 0 0 1 14.8-.5 3.4 3.4 0 0 1-.4 5.7 13.1 13.1 0 0 1-14.3 .1 3.3 3.3 0 0 1-.1-5.3zM323.7 93.7a13 13 0 0 1 14.8-.5 3.4 3.4 0 0 1-.4 5.7 13.1 13.1 0 0 1-14.3 .1 3.3 3.3 0 0 1-.1-5.3zM128.3 316.1a12.8 12.8 0 0 1 15-.6 3.2 3.2 0 0 1 1.3 3l-.4 1.2-.9 1.1a13 13 0 0 1-14.5 .7l-1-1-.6-1a3.3 3.3 0 0 1 1.1-3.4z" fill="none" stroke="#000" stroke-width=".27"/>
<!-- layer: NOTE -->
<g fill="none" stroke="#000" stroke-width=".27">
<path d="M123.1 174.9l.4-.3a.75 .75 0 0 1 .8 .8l-.5 .5a.83 .83 0 0 1 .5 1.3 .83 .83 0 0 1-1.4-.1M123.5 175.9h.3M125.9 176.1h1.1M176.7 174.6l.5 3 .6-3 .5 3 .5-3M181.3 174.6v3l-1.4-3v3M315.5 169.3v3M319 170.3l-.2 .5-.5 .2-.5-.2a1.09 1.09 0 0 1 .5-1.5l.4 .2a1.9 1.9 0 0 1-.4 2.8l-.5-.5M362.8 169.3l.6 3 .5-3 .5 3 .6-3M367.5 169.3v3l-1.5-3v3M228 345.2v3M230.3 346.7h1M281 345.2l.6 3 .5-3 .5 3 .6-3"/>
<path d="M285.7 345.2v3l-1.5-3v3"/>
</g>
<text font-size="7.8" x="472.3" y="400.6">A2</text>
<g font-size="4.6">
<text x="487.5" y="376.7">TERMINAL BLOCK, PCB MOUNT,</text>
<text x="487.5" y="381.7">SIDE WIRE ENTRY, STACKING</text>
<text x="487.5" y="386.7">WITH INTERLOCK, 5.00mm PITCH</text>
<text x="481.8" y="399.9">00779</text>
<text x="508.2" y="399.3">282836</text>
<text x="567.8" y="399.3">-</text>
</g>
<g font-size="4.1">
<text x="67.5" y="8.7">4</text>
<text x="207.2" y="8.7">3</text>
<text x="382.1" y="8.7">2</text>
<text x="521.8" y="8.7">1</text>
<text x="585.3" y="56.3">D</text>
<text x="4" y="60.3">D</text>
<text x="4" y="152.5">C</text>
<text x="585.3" y="152.5">C</text>
<text x="4" y="260.4">B</text>
<text x="585.3" y="263.6">B</text>
<text x="4" y="368.4">A</text>
<text x="585.3" y="368.4">A</text>
</g>
<g font-size="3.9">
<text x="449.8" y="30.5">-</text>
<text x="318.9" y="172.3">1986874-2</text>
<text x="344.6" y="172.3">AS SHOWN</text>
<text x="127.6" y="177.6">3-1986874-2</text>
<text x="158" y="177.6">AS SHOWN</text>
<text x="231.9" y="348.2">1-1986874-1</text>
<text x="262.3" y="348.2">AS SHOWN</text>
<text x="366.5" y="376.3">mm</text>
<text x="434.1" y="384.8">-</text>
<text x="434.1" y="394">-</text>
<text x="407.6" y="401.9">-</text>
<text x="452.6" y="399.8">-</text>
<text x="407.6" y="407">-</text>
<text x="527.9" y="407.4">5:1</text>
<text x="572.3" y="406.8">H10</text>
</g>
<g font-size="3.6">
<text x="431.4" y="363.4">S.WELDON</text>
<text x="450.4" y="360.4">28SEP2007</text>
<text x="431.4" y="369.7">C.RICHARD</text>
<text x="450.4" y="366.7">28SEP2007</text>
<text x="431.4" y="376.1">C.RICHARD</text>
<text x="450.4" y="373.1">28SEP2007</text>
</g>
<g font-size="3.3">
<text x="460.8" y="30.2">SEE SHEET 1</text>
<text x="563.3" y="30.5">-</text>
<text x="573.3" y="30.5">-</text>
<text x="532.4" y="365.1">TE Connectivity</text>
<text x="429" y="406.1">Customer Drawing</text>
<text x="551.4" y="407.1">3</text>
<text x="558.4" y="407.3">3</text>
</g>
<g font-size="2.9">
<text x="491" y="16.8">REVISIONS</text>
<text x="21.7" y="21.8">C</text>
</g>
<g font-size="2.6">
<text x="550.3" y="30.3">-</text>
<text x="408.3" y="379.8">-</text>
<text x="408.3" y="382.9">0.2</text>
<text x="408.3" y="385.8">0.15</text>
<text x="408.3" y="388.8">0.000</text>
<text x="408.3" y="391.8">0.0000</text>
<text x="417.9" y="394.5">-</text>
</g>
<text font-size="2.5" x="359.9" y="361.1">THIS DRAWING IS A CONTROLLED DOCUMENT.</text>
<g font-size="2.2">
<text x="390.2" y="379.7">0 PLC</text>
<text x="390.2" y="382.6">1 PLC</text>
<text x="390.2" y="385.6">2 PLC</text>
<text x="390.2" y="388.6">3 PLC</text>
<text x="390.2" y="391.6">4 PLC</text>
<text x="390.2" y="394.6">ANGLES</text>
</g>
<g font-size="2">
<text x="16.7" y="15.5">THIS DRAWING IS UNPUBLISHED.</text>
<text x="93.9" y="15.5">RELEASED FOR PUBLICATION</text>
<text x="158.9" y="15.5">20</text>
<text x="27.3" y="21.4">COPYRIGHT</text>
<text x="40.8" y="21.4">20</text>
<text x="56.3" y="21.4">BY -</text>
<text x="108.8" y="20.3">ALL RIGHTS RESERVED.</text>
<text x="443.5" y="22.9">P</text>
<text x="450.4" y="22.9">LTR</text>
<text x="492.6" y="22.9">DESCRIPTION</text>
<text x="549" y="22.9">DATE</text>
<text x="563.2" y="22.9">DWN</text>
<text x="572.5" y="22.9">APVD</text>
<text x="429.2" y="359.8">DWN</text>
<text x="362.5" y="370.8">DIMENSIONS:</text>
<text x="397" y="370.7">TOLERANCES UNLESS</text>
<text x="429.2" y="366.1">CHK</text>
<text x="394.8" y="372.8">OTHERWISE SPECIFIED:</text>
<text x="429.2" y="372.5">APVD</text>
<text x="473.2" y="372.5">NAME</text>
<text x="429.2" y="378.8">PRODUCT SPEC</text>
<text x="429.2" y="388.1">APPLICATION SPEC</text>
<text x="474.4" y="391.5">SIZE</text>
<text x="484.4" y="391.5">CAGE CODE</text>
<text x="500.1" y="391.5">DRAWING NO</text>
<text x="560.6" y="391.5">RESTRICTED TO</text>
<text x="351.7" y="397.2">MATERIAL</text>
<text x="390.6" y="397.2">FINISH</text>
<text x="429.2" y="397.4">WEIGHT</text>
<text x="516" y="404.2">SCALE</text>
<text x="537.2" y="404.2">SHEET</text>
<text x="554.7" y="404.4">OF</text>
<text x="566.6" y="404.2">REV</text>
<text x="12.5" y="411.6">1471-9 (3/13)</text>
</g>
</svg>
